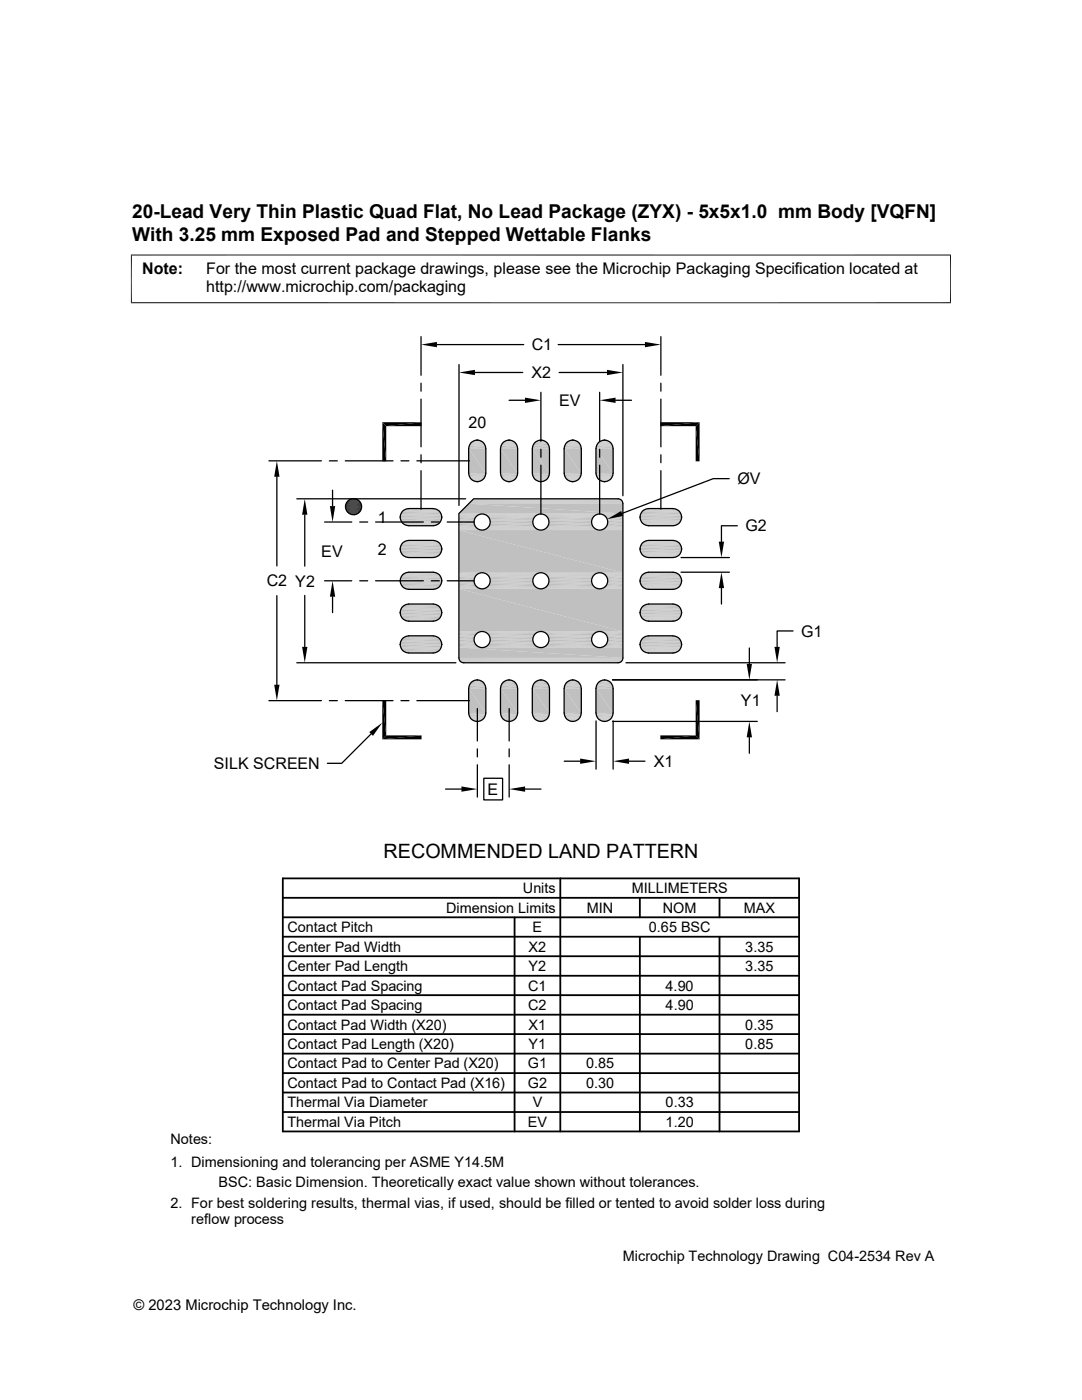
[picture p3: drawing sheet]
<svg xmlns="http://www.w3.org/2000/svg" width="216mm" height="279mm" viewBox="0 0 216 279" stroke-linecap="round" stroke-linejoin="round" font-family="sans-serif">
<g fill="#c0c0c0">
<path d="M95 87.9h.5z"/>
<path d="M101.3 87.9h.6z"/>
<path d="M107.7 87.9h.5z"/>
<path d="M114 87.9h.6z"/>
<path d="M120.4 87.9h.5z"/>
<path d="M120.3 87.9h.6z"/>
<path d="M113.9 87.9h.7z"/>
<path d="M107.6 87.9h.7z"/>
<path d="M107.7 87.9h.6z"/>
<path d="M101.2 87.9h.7z"/>
<path d="M94.9 87.9h.6z"/>
<path d="M120.1 87.9h1.1z"/>
<path d="M120.3 87.9h.9z"/>
<path d="M113.7 87.9h1.2z"/>
<path d="M113.9 87.9h1z"/>
<path d="M101 87.9h1.2z"/>
<path d="M101.2 87.9h1z"/>
<path d="M94.7 87.9h1.1z"/>
<path d="M94.9 87.9h.9z"/>
<path d="M120 88h1.3z"/>
<path d="M120.1 87.9l1.2 .1z"/>
<path d="M113.6 88h1.3z"/>
<path d="M113.7 87.9l1.2 .1z"/>
<path d="M107.3 88l.3-.1 1 .1z"/>
<path d="M107.6 87.9l1 .1z"/>
<path d="M100.9 88h1.3z"/>
<path d="M101 87.9l1.2 .1z"/>
<path d="M94.6 88h1.3z"/>
<path d="M94.7 87.9l1.2 .1z"/>
<path d="M119.8 88.1h1.7z"/>
<path d="M120 88l1.5 .1z"/>
<path d="M113.4 88.1h1.7z"/>
<path d="M113.6 88l1.5 .1z"/>
<path d="M100.7 88.1h1.7z"/>
<path d="M100.9 88l1.5 .1z"/>
<path d="M94.4 88.1h1.7z"/>
<path d="M94.6 88l1.5 .1z"/>
<path d="M119.7 88.1h1.9z"/>
<path d="M119.8 88.1h1.8z"/>
<path d="M113.3 88.1h1.9z"/>
<path d="M113.4 88.1h1.8z"/>
<path d="M107 88.1l.3-.1 1.6 .1z"/>
<path d="M107.3 88h1.3l.3 .1z"/>
<path d="M100.6 88.1h1.9z"/>
<path d="M100.7 88.1h1.8z"/>
<path d="M94.3 88.1h1.9z"/>
<path d="M94.4 88.1h1.8z"/>
</g>
<g fill="none" stroke="#c0c0c0" stroke-width=".2">
<path d="M93.6 89.2h3.3M93.6 88.9h3.2M93.7 88.8h3.1M93.8 88.6h2.9M93.8 88.5h2.8M93.9 88.4h2.6M94 88.3h2.4M94.1 88.2h2.2M99.9 89.2h3.4M100 88.9h3.2M100 88.8h3.1M100.1 88.6h3"/>
<path d="M100.2 88.5h2.8M100.3 88.4h2.6M100.4 88.3h2.4M100.5 88.2h2.2M112.6 89.2h3.4M112.7 88.9h3.2M112.7 88.8h3.1M112.8 88.6h3M112.9 88.5h2.8M113 88.4h2.6M113.1 88.3h2.4M113.2 88.2h2.2"/>
<path d="M118.9 89.2h3.4M119 88.9h3.2M119 88.8h3.2M119.1 88.6h3M119.2 88.5h2.8M119.3 88.4h2.6M119.4 88.3h2.4M119.5 88.2h2.2"/>
</g>
<path d="M106.7 88.2h2.4" fill="none" stroke="#c0c0c0" stroke-width=".21"/>
<path d="M106.5 88.5h2.8" fill="none" stroke="#c0c0c0" stroke-width=".25"/>
<path d="M93.5 89.4h3.4M99.9 89.4h3.4M106.3 88.7h3.2M112.6 89.4h3.4M118.9 89.4h3.4" fill="none" stroke="#c0c0c0" stroke-width=".3"/>
<path d="M93.6 89.1h3.3M99.9 89.1h3.4M112.6 89.1h3.4M119 89.1h3.3" fill="none" stroke="#c0c0c0" stroke-width=".23"/>
<path d="M106.3 89h3.3" fill="none" stroke="#c0c0c0" stroke-width=".32"/>
<path d="M106.2 89.4h3.4" fill="none" stroke="#c0c0c0" stroke-width=".34"/>
<g fill="#c0c0c0">
<path d="M118.9 89.5l3.4 4.9h-3.4z"/>
<path d="M118.9 89.5h3.4v4.9z"/>
<path d="M112.6 89.5l3.4 4.9h-3.4z"/>
<path d="M112.6 89.5h3.4v4.9z"/>
<path d="M106.2 89.5l3.4 4.9h-3.4z"/>
<path d="M106.2 89.5h3.4v4.9z"/>
<path d="M99.9 89.5l3.4 4.9h-3.4z"/>
<path d="M99.9 89.5h3.4v4.9z"/>
<path d="M93.5 89.5l3.4 4.9h-3.4z"/>
<path d="M93.5 89.5h3.4v4.9z"/>
</g>
<path d="M93.5 94.6h3.4M99.9 94.6h3.4M106.2 94.6h3.4M112.6 94.6h3.4M118.9 94.6h3.4" fill="none" stroke="#c0c0c0" stroke-width=".3"/>
<g fill="none" stroke="#c0c0c0" stroke-width=".2">
<path d="M93.6 94.7h3.3M93.6 95h3.2M93.7 95.2h3.1M93.8 95.3h2.9M93.8 95.5h2.8M93.9 95.6h2.6M94 95.7h2.4M94.1 95.8h2.2M99.9 94.7h3.4M100 95h3.2M100 95.2h3.1M100.1 95.3h3"/>
<path d="M100.2 95.5h2.8M100.3 95.6h2.6M100.4 95.7h2.4M100.5 95.8h2.2M106.3 94.7h3.3M106.3 95h3.2M106.3 95.2h3.2M106.4 95.3h3M106.5 95.5h2.8M106.6 95.6h2.6M106.7 95.7h2.4M106.8 95.8h2.2"/>
<path d="M112.6 94.7h3.4M112.7 95h3.2M112.7 95.2h3.1M112.8 95.3h3M112.9 95.5h2.8M113 95.6h2.6M113.1 95.7h2.4M113.2 95.8h2.2M118.9 94.7h3.4M119 95h3.2M119 95.2h3.2M119.1 95.3h3"/>
<path d="M119.2 95.5h2.8M119.3 95.6h2.6M119.4 95.7h2.4M119.5 95.8h2.2"/>
</g>
<path d="M93.6 94.9h3.3M99.9 94.9h3.4M106.3 94.9h3.3M112.6 94.9h3.4M119 94.9h3.3" fill="none" stroke="#c0c0c0" stroke-width=".25"/>
<g fill="#c0c0c0">
<path d="M119.7 95.8l1.8 .1z"/>
<path d="M119.7 95.8h1.9z"/>
<path d="M113.3 95.8l1.8 .1z"/>
<path d="M113.3 95.8h1.9z"/>
<path d="M107 95.8l1.8 .1z"/>
<path d="M107 95.8h1.9z"/>
<path d="M100.6 95.8l1.8 .1z"/>
<path d="M100.6 95.8h1.9z"/>
<path d="M94.3 95.8l1.8 .1z"/>
<path d="M94.3 95.8h1.9z"/>
<path d="M119.8 95.9l1.5 .1z"/>
<path d="M119.8 95.9h1.7l-.2 .1z"/>
<path d="M113.4 95.9l1.5 .1z"/>
<path d="M113.4 95.9h1.7l-.2 .1z"/>
<path d="M107.1 95.9l1.5 .1z"/>
<path d="M107.1 95.9h1.7l-.2 .1z"/>
<path d="M100.7 95.9l1.5 .1z"/>
<path d="M100.7 95.9h1.7l-.2 .1z"/>
<path d="M94.4 95.9l1.5 .1z"/>
<path d="M94.4 95.9h1.7l-.2 .1z"/>
<path d="M120 96h1.2z"/>
<path d="M120 96h1.3z"/>
<path d="M113.6 96h1.3z"/>
<path d="M107.3 96h1.2z"/>
<path d="M107.3 96h1.3z"/>
<path d="M100.9 96h1.3z"/>
<path d="M94.6 96h1.2z"/>
<path d="M94.6 96h1.3z"/>
<path d="M120.1 96l.8 .1z"/>
<path d="M120.1 96h1.1z"/>
<path d="M113.7 96l.9 .1z"/>
<path d="M113.7 96h1.2z"/>
<path d="M107.4 96l.8 .1z"/>
<path d="M107.4 96h1.1z"/>
<path d="M101 96l.9 .1z"/>
<path d="M101 96h1.2z"/>
<path d="M94.7 96l.8 .1z"/>
<path d="M94.7 96h1.1z"/>
<path d="M95 96.1h.5z"/>
<path d="M101.3 96.1h.6z"/>
<path d="M107.7 96.1h.5z"/>
<path d="M114 96.1h.6z"/>
<path d="M120.4 96.1h.5z"/>
<path d="M120.3 96.1h.6z"/>
<path d="M113.9 96.1h.7z"/>
<path d="M107.6 96.1h.6z"/>
<path d="M101.2 96.1h.7z"/>
<path d="M94.9 96.1h.6z"/>
</g>
<g fill="none" stroke="#c0c0c0" stroke-width=".2">
<path d="M80.5 104.6h7M80.5 111h7M80.5 117.3h7M80.5 101.8h7M80.5 108.2h7M80.5 114.5h7M80.7 101.7h6.6M80.7 108h6.6M80.7 114.4h6.6M80.7 104.8h6.6M80.7 111.1h6.6M80.7 117.5h6.6"/>
<path d="M81 101.6h6M81 107.9h6M81 114.3h6M81 104.9h6M81 111.2h6M81 117.6h6M81.3 101.5h5.4M81.3 107.9h5.4M81.3 114.2h5.4M81.3 104.9h5.4M81.3 111.3h5.4M81.3 117.6h5.4"/>
<path d="M127.7 103.5h8.3M127.7 109.9h8.3M127.7 116.2h8.3M127.8 103.8h8.1M127.8 110.2h8.1M127.8 116.5h8.1M127.8 110.3h8.1M127.8 116.7h8.1M128 104.1h7.8M128 110.5h7.8M128 116.8h7.8M128 104.2h7.7"/>
<path d="M128 110.6h7.7M128 116.9h7.7M128.1 104.4h7.5M128.1 110.7h7.5M128.1 117.1h7.5M128.2 104.5h7.3M128.2 110.8h7.3M128.2 117.2h7.3M128.3 101.8h7.1M128.3 108.2h7.1M128.3 114.5h7.1M128.3 104.6h7.1"/>
<path d="M128.3 110.9h7.1M128.3 117.3h7.1M128.5 104.7h6.7M128.5 111h6.7M128.5 117.4h6.7M128.6 104.7h6.5M128.6 111.1h6.5M128.6 117.4h6.5M128.6 101.7h6.5M128.6 108h6.5M128.6 114.4h6.5M128.8 104.8h6.1"/>
<path d="M128.8 111.2h6.1M128.8 117.5h6.1M128.8 101.6h6.1M128.8 107.9h6.1M128.8 114.3h6.1M129.1 104.9h5.5M129.1 111.2h5.5M129.1 117.6h5.5M129.1 101.5h5.5M129.1 107.9h5.5M129.1 114.2h5.5M129.2 117.6h5.4"/>
<path d="M80.5 123.7h7M80.5 130h7M80.5 120.9h7M80.5 127.2h7M80.7 120.7h6.6M80.7 127.1h6.6M80.7 123.8h6.6M80.7 130.2h6.6M81 120.6h6M81 127h6M81 123.9h6M81 130.2h6"/>
<path d="M81.3 120.6h5.4M81.3 126.9h5.4M81.3 124h5.4M81.3 130.3h5.4M127.7 122.6h8.3M127.7 128.9h8.3M127.8 122.9h8.1M127.8 129.2h8.1M127.8 123h8.1M127.8 129.4h8.1M128 123.2h7.8M128 129.5h7.8"/>
<path d="M128 123.3h7.7M128 129.6h7.7M128.1 123.4h7.5M128.1 129.8h7.5M128.2 123.5h7.3M128.2 129.9h7.3M128.3 120.9h7.1M128.3 127.2h7.1M128.3 123.6h7.1M128.3 130h7.1M128.5 123.7h6.7M128.5 130.1h6.7"/>
<path d="M128.6 123.8h6.5M128.6 130.1h6.5M128.6 120.7h6.5M128.6 127.1h6.5M128.8 123.9h6.1M128.8 130.2h6.1M128.8 120.6h6.1M128.8 127h6.1M129.1 130.3h5.5M129.1 120.6h5.5M129.1 126.9h5.5M129.2 124h5.4"/>
</g>
<g fill="none" stroke="#c0c0c0" stroke-width=".21">
<path d="M80.2 102h7.6M80.2 108.4h7.6M80.2 114.7h7.6M80.2 104.4h7.6M80.2 110.8h7.6M80.2 117.1h7.6M127.8 104h8.1M128.1 102h7.5M128.1 108.4h7.5M128.1 114.7h7.5M80.2 121.1h7.6M80.2 127.4h7.6"/>
<path d="M80.2 123.5h7.6M80.2 129.8h7.6M128.1 121.1h7.5M128.1 127.4h7.5"/>
</g>
<g fill="none" stroke="#c0c0c0" stroke-width=".25">
<path d="M79.9 110.3h8.2M79.9 116.6h8.2M79.9 108.8h8.2M79.9 115.2h8.2M80.1 110.5h7.8M80.1 116.9h7.8M80.1 102.2h7.8M80.1 108.6h7.8M80.1 114.9h7.8M127.7 103.7h8.3M127.7 110h8.3M127.7 116.4h8.3"/>
<path d="M127.8 108.8h8.1M127.8 115.2h8.1M127.9 102.2h7.9M127.9 108.6h7.9M127.9 114.9h7.9M79.9 123h8.2M79.9 121.5h8.2M80.1 123.2h7.8M80.1 129.6h7.8M80.1 121.3h7.8M127.7 122.7h8.3M127.8 121.5h8.1"/>
<path d="M127.9 121.3h7.9"/>
</g>
<path d="M79.9 102.8h8.2M79.9 103.9h8.2M79.9 102.5h8.2M127.7 102.8h8.3M127.8 102.5h8.1M79.9 129h8.2M79.9 129.3h8.2M79.9 127.9h8.2M127.8 127.9h8.1" fill="none" stroke="#c0c0c0" stroke-width=".28"/>
<g fill="none" stroke="#c0c0c0" stroke-width=".3">
<path d="M79.8 103.1h8.4M79.8 109.4h8.4M79.8 115.8h8.4M79.8 103.4h8.4M79.8 109.7h8.4M79.8 116.1h8.4M79.9 109.1h8.2M79.9 115.5h8.2M79.9 103.7h8.2M79.9 110h8.2M79.9 116.4h8.2M127.7 103.1h8.3"/>
<path d="M127.7 109.4h8.3M127.7 115.8h8.3M127.7 103.4h8.3M127.7 109.7h8.3M127.7 116.1h8.3M127.7 109.1h8.3M127.7 115.5h8.3M79.8 122.1h8.4M79.8 128.5h8.4M79.8 122.4h8.4M79.8 128.8h8.4M79.9 121.8h8.2"/>
<path d="M79.9 128.2h8.2M79.9 122.7h8.2M127.7 122.1h8.3M127.7 128.5h8.3M127.7 122.4h8.3M127.7 128.8h8.3M127.7 121.8h8.3M127.7 128.2h8.3"/>
</g>
<path d="M80.1 104.2h7.8M80.1 127.6h7.8M127.7 129.1h8.3M127.9 127.6h7.9" fill="none" stroke="#c0c0c0" stroke-width=".23"/>
<g fill="#c0c0c0">
<path d="M94.9 135.7h.6z"/>
<path d="M101.3 135.7h.6z"/>
<path d="M107.6 135.7h.6z"/>
<path d="M114 135.7h.6z"/>
<path d="M120.3 135.7h.6z"/>
<path d="M120 135.8h1.2z"/>
<path d="M120.3 135.7l.9 .1z"/>
<path d="M113.7 135.8h1.2z"/>
<path d="M114 135.7l.9 .1z"/>
<path d="M107.3 135.8h1.2z"/>
<path d="M107.6 135.7l.9 .1z"/>
<path d="M101 135.8h1.2z"/>
<path d="M101.3 135.7l.9 .1z"/>
<path d="M94.7 135.8h1.1z"/>
<path d="M94.9 135.7l.9 .1z"/>
<path d="M119.8 135.9l.2-.1 1.5 .1z"/>
<path d="M120 135.8h1.2l.3 .1z"/>
<path d="M113.4 135.9l.3-.1 1.4 .1z"/>
<path d="M113.7 135.8h1.2l.2 .1z"/>
<path d="M107.1 135.9l.2-.1 1.5 .1z"/>
<path d="M107.3 135.8h1.2l.3 .1z"/>
<path d="M100.7 135.9l.3-.1 1.4 .1z"/>
<path d="M101 135.8h1.2l.2 .1z"/>
<path d="M94.4 135.9l.3-.1 1.4 .1z"/>
<path d="M94.7 135.8h1.1l.3 .1z"/>
</g>
<path d="M119.5 136h2.2" fill="none" stroke="#c0c0c0" stroke-width=".2"/>
<path d="M119.8 135.9h1.7l.2 .2z" fill="#c0c0c0"/>
<path d="M113.2 136h2.2" fill="none" stroke="#c0c0c0" stroke-width=".2"/>
<path d="M113.4 135.9h1.7l.3 .2z" fill="#c0c0c0"/>
<path d="M106.8 136h2.2" fill="none" stroke="#c0c0c0" stroke-width=".2"/>
<path d="M107.1 135.9h1.7l.2 .2z" fill="#c0c0c0"/>
<path d="M100.5 136h2.2" fill="none" stroke="#c0c0c0" stroke-width=".2"/>
<path d="M100.7 135.9h1.7l.3 .2z" fill="#c0c0c0"/>
<path d="M94.1 136h2.2" fill="none" stroke="#c0c0c0" stroke-width=".2"/>
<path d="M94.4 135.9h1.7l.2 .2z" fill="#c0c0c0"/>
<path d="M93.9 136.2h2.6M100.3 136.2h2.6M106.6 136.2h2.6M113 136.2h2.6M119.3 136.2h2.6" fill="none" stroke="#c0c0c0" stroke-width=".21"/>
<path d="M93.6 136.7h3.2M93.7 136.4h3M100 136.7h3.2M100.1 136.4h3M106.3 136.7h3.2M106.4 136.4h3M112.7 136.7h3.2M112.8 136.4h3M119 136.7h3.2M119.1 136.4h3" fill="none" stroke="#c0c0c0" stroke-width=".25"/>
<path d="M93.5 137.2h3.4M93.6 136.9h3.3M99.9 137.2h3.4M99.9 136.9h3.4M106.2 137.2h3.4M106.2 136.9h3.4M112.6 137.2h3.4M112.6 136.9h3.4M118.9 137.2h3.4M118.9 136.9h3.4" fill="none" stroke="#c0c0c0" stroke-width=".3"/>
<g fill="#c0c0c0">
<path d="M118.9 137.4l3.4 4.9h-3.4z"/>
<path d="M118.9 137.4h3.4v4.9z"/>
<path d="M112.6 137.4l3.4 4.9h-3.4z"/>
<path d="M112.6 137.4h3.4v4.9z"/>
<path d="M106.2 137.4l3.4 4.9h-3.4z"/>
<path d="M106.2 137.4h3.4v4.9z"/>
<path d="M99.9 137.4l3.4 4.9h-3.4z"/>
<path d="M99.9 137.4h3.4v4.9z"/>
<path d="M93.5 137.4l3.4 4.9h-3.4z"/>
<path d="M93.5 137.4h3.4v4.9z"/>
</g>
<path d="M93.5 142.4h3.4M99.9 142.4h3.4M106.2 142.4h3.4M112.6 142.4h3.4M118.9 142.4h3.4" fill="none" stroke="#c0c0c0" stroke-width=".3"/>
<g fill="none" stroke="#c0c0c0" stroke-width=".2">
<path d="M93.6 142.6h3.3M93.6 142.9h3.2M93.7 143h3.1M93.8 143.2h2.9M93.8 143.3h2.8M93.9 143.4h2.6M94 143.5h2.4M94.1 143.6h2.2M99.9 142.6h3.4M100 142.9h3.2M100 143h3.1M100.1 143.2h3"/>
<path d="M100.2 143.3h2.8M100.3 143.4h2.6M100.4 143.5h2.4M100.5 143.6h2.2M106.3 142.6h3.3M106.3 142.9h3.2M106.3 143h3.2M106.4 143.2h3M106.5 143.3h2.8M106.6 143.4h2.6M106.7 143.5h2.4M106.8 143.6h2.2"/>
<path d="M112.6 142.6h3.4M112.7 142.9h3.2M112.7 143h3.1M112.8 143.2h3M112.9 143.3h2.8M113 143.4h2.6M113.1 143.5h2.4M113.2 143.6h2.2M118.9 142.6h3.4M119 142.9h3.2M119 143h3.2M119.1 143.2h3"/>
<path d="M119.2 143.3h2.8M119.3 143.4h2.6M119.4 143.5h2.4M119.5 143.6h2.2"/>
</g>
<path d="M93.6 142.7h3.3M99.9 142.7h3.4M106.3 142.7h3.3M112.6 142.7h3.4M119 142.7h3.3" fill="none" stroke="#c0c0c0" stroke-width=".23"/>
<g fill="#c0c0c0">
<path d="M119.7 143.7l1.8 .1z"/>
<path d="M119.7 143.7h1.9z"/>
<path d="M113.3 143.7l1.8 .1z"/>
<path d="M113.3 143.7h1.9z"/>
<path d="M107 143.7l1.8 .1z"/>
<path d="M107 143.7h1.9z"/>
<path d="M100.6 143.7l1.8 .1z"/>
<path d="M100.6 143.7h1.9z"/>
<path d="M94.3 143.7l1.8 .1z"/>
<path d="M94.3 143.7h1.9z"/>
<path d="M119.8 143.8h1.5z"/>
<path d="M119.8 143.8h1.7z"/>
<path d="M113.4 143.8h1.5z"/>
<path d="M113.4 143.8h1.7z"/>
<path d="M107.1 143.8h1.5z"/>
<path d="M107.1 143.8h1.7z"/>
<path d="M100.7 143.8h1.5z"/>
<path d="M100.7 143.8h1.7z"/>
<path d="M94.4 143.8h1.5z"/>
<path d="M94.4 143.8h1.7z"/>
<path d="M120 143.8l1.2 .1z"/>
<path d="M120 143.8h1.3z"/>
<path d="M113.6 143.8l1.3 .1z"/>
<path d="M113.6 143.8h1.3z"/>
<path d="M107.3 143.8l1.2 .1z"/>
<path d="M107.3 143.8h1.3z"/>
<path d="M100.9 143.8l1.3 .1z"/>
<path d="M100.9 143.8h1.3z"/>
<path d="M94.6 143.8l1.2 .1z"/>
<path d="M94.6 143.8h1.3z"/>
<path d="M120.1 143.9l.8 .1z"/>
<path d="M120.1 143.9h1.1z"/>
<path d="M113.7 143.9l.9 .1z"/>
<path d="M113.7 143.9h1.2z"/>
<path d="M107.4 143.9l.8 .1z"/>
<path d="M107.4 143.9h1.1z"/>
<path d="M101 143.9l.9 .1z"/>
<path d="M101 143.9h1.2z"/>
<path d="M94.7 143.9l.8 .1z"/>
<path d="M94.7 143.9h1.1z"/>
<path d="M95 144h.5z"/>
<path d="M101.3 144h.6z"/>
<path d="M107.7 144h.5z"/>
<path d="M114 144h.6z"/>
<path d="M120.4 144h.5z"/>
<path d="M120.3 144h.6z"/>
<path d="M113.9 144h.7z"/>
<path d="M107.6 144h.6z"/>
<path d="M101.2 144h.7z"/>
<path d="M94.9 144h.6z"/>
</g>
<path d="M94 100h30.2M94.1 99.8h30M94.3 99.7h29.6M94.4 99.6h29.4M94.4 99.6h29.2M93.5 100.4h30.8M93.7 100.3h30.6M93.9 100.1h30.3" fill="none" stroke="#c0c0c0" stroke-width=".2"/>
<g fill="#c0c0c0">
<path d="M93.5 100.5l30.8 2h-32.7z"/>
<path d="M93.5 100.5h30.8v2z"/>
</g>
<g fill="none" stroke="#c0c0c0" stroke-width=".2">
<path d="M91.6 102.5h32.7M91.6 102.6h4.5M91.6 102.7h4.2M91.6 102.8h3.9M91.6 103h3.6M91.6 105.4h3.6M91.6 105.5h3.9M91.6 105.7h4.2M91.6 105.8h4.5M96.4 105.8h11.4M96.4 102.6h11.4M96.6 105.7h10.9"/>
<path d="M96.6 102.7h10.9M96.9 102.8h10.3M96.9 105.5h10.3M97.2 103h9.8M97.2 105.4h9.8M108.1 102.6h11.4M108.1 105.8h11.4M108.4 105.7h10.8M108.4 102.7h10.8M108.6 102.8h10.3M108.6 105.5h10.3M108.9 105.4h9.8"/>
<path d="M108.9 103h9.8M119.8 105.8h4.5M119.8 102.6h4.5M120.1 105.7h4.2M120.1 102.7h4.2M120.4 102.8h3.9M120.4 105.5h3.9M120.6 103h3.7M120.6 105.4h3.7"/>
</g>
<path d="M91.6 103.2h3.4M97.4 103.2h9.3M109.1 103.2h9.3M120.8 103.2h3.5" fill="none" stroke="#c0c0c0" stroke-width=".23"/>
<path d="M91.6 103.5h3.2M91.6 103.7h3.1M97.6 103.5h9M97.7 103.7h8.7M109.3 103.5h9M109.4 103.7h8.8M121 103.5h3.3M121.2 103.7h3.1" fill="none" stroke="#c0c0c0" stroke-width=".28"/>
<path d="M91.6 104h3M91.6 104.3h3M91.6 104.6h3.1M97.7 104.6h8.7M97.8 104.3h8.5M97.8 104h8.5M109.4 104.6h8.8M109.5 104.3h8.6M109.5 104h8.6M121.2 104.6h3.1M121.2 104.3h3.1M121.2 104h3.1" fill="none" stroke="#c0c0c0" stroke-width=".3"/>
<path d="M91.6 104.9h3.2M91.6 105.2h3.4M97.4 105.2h9.3M97.6 104.9h9M109.1 105.2h9.3M109.3 104.9h9M120.8 105.2h3.5M121 104.9h3.3" fill="none" stroke="#c0c0c0" stroke-width=".25"/>
<g fill="#c0c0c0">
<path d="M91.6 105.8l32.7 8.5h-32.7z"/>
<path d="M91.6 105.8h32.7v8.5z"/>
</g>
<g fill="none" stroke="#c0c0c0" stroke-width=".2">
<path d="M91.6 114.3h4.5M91.6 114.4h4.2M91.6 114.5h3.9M91.6 117.3h3.9M91.6 117.4h4.2M91.6 117.5h4.5M96.4 117.5h11.4M96.4 114.3h11.4M96.6 117.4h10.9M96.6 114.4h10.9M96.9 114.5h10.3M96.9 117.3h10.3"/>
<path d="M108.1 114.3h11.4M108.1 117.5h11.4M108.4 117.4h10.8M108.4 114.4h10.8M108.6 114.5h10.3M108.6 117.3h10.3M119.8 117.5h4.5M119.8 114.3h4.5M120.1 117.4h4.2M120.1 114.4h4.2M120.4 114.5h3.9M120.4 117.3h3.9"/>
</g>
<path d="M91.6 114.7h3.6M91.6 117.1h3.6M97.2 114.7h9.8M97.2 117.1h9.8M108.9 117.1h9.8M108.9 114.7h9.8M120.6 114.7h3.7M120.6 117.1h3.7" fill="none" stroke="#c0c0c0" stroke-width=".21"/>
<path d="M91.6 114.9h3.4M91.6 116.9h3.4M97.4 114.9h9.3M97.4 116.9h9.3M109.1 114.9h9.3M109.1 116.9h9.3M120.8 116.9h3.5M120.8 114.9h3.5" fill="none" stroke="#c0c0c0" stroke-width=".23"/>
<path d="M91.6 115.2h3.2M91.6 116.6h3.2M97.6 116.6h9M97.6 115.2h9M109.3 115.2h9M109.3 116.6h9M121 115.2h3.3M121 116.6h3.3" fill="none" stroke="#c0c0c0" stroke-width=".25"/>
<g fill="none" stroke="#c0c0c0" stroke-width=".3">
<path d="M91.6 115.5h3.1M91.6 115.8h3M91.6 116.1h3M91.6 116.4h3.1M97.7 115.5h8.7M97.7 116.4h8.7M97.8 116.1h8.5M97.8 115.8h8.5M109.4 116.4h8.8M109.4 115.5h8.8M109.5 116.1h8.6M109.5 115.8h8.6"/>
<path d="M121.2 116.4h3.1M121.2 115.5h3.1M121.2 116.1h3.1M121.2 115.8h3.1"/>
</g>
<g fill="#c0c0c0">
<path d="M91.6 117.5l32.7 8.5h-32.7z"/>
<path d="M91.6 117.5h32.7v8.5z"/>
</g>
<g fill="none" stroke="#c0c0c0" stroke-width=".2">
<path d="M91.6 126h4.5M91.6 126.1h4.2M91.6 126.3h3.9M91.6 126.4h3.6M91.6 128.8h3.6M91.6 129h3.9M91.6 129.1h4.2M91.6 129.2h4.5M96.4 129.2h11.4M96.4 126h11.4M96.6 129.1h10.9M96.6 126.1h10.9"/>
<path d="M96.9 126.3h10.3M96.9 129h10.3M97.2 126.4h9.8M97.2 128.8h9.8M108.1 126h11.4M108.1 129.2h11.4M108.4 129.1h10.8M108.4 126.1h10.8M108.6 126.3h10.3M108.6 129h10.3M108.9 128.8h9.8M108.9 126.4h9.8"/>
<path d="M119.8 129.2h4.5M119.8 126h4.5M120.1 129.1h4.2M120.1 126.1h4.2M120.4 126.3h3.9M120.4 129h3.9M120.6 126.4h3.7M120.6 128.8h3.7"/>
</g>
<path d="M91.6 126.7h3.4M91.6 126.9h3.2M97.4 126.7h9.3M97.6 126.9h9M109.1 126.7h9.3M109.3 126.9h9M120.8 126.7h3.5M121 126.9h3.3" fill="none" stroke="#c0c0c0" stroke-width=".25"/>
<path d="M91.6 127.2h3.1M91.6 127.5h3M91.6 127.8h3M97.7 127.2h8.7M97.8 127.8h8.5M97.8 127.5h8.5M109.4 127.2h8.8M109.5 127.8h8.6M109.5 127.5h8.6M121.2 127.2h3.1M121.2 127.8h3.1M121.2 127.5h3.1" fill="none" stroke="#c0c0c0" stroke-width=".3"/>
<path d="M91.6 128.1h3.1M91.6 128.3h3.2M97.6 128.3h9M97.7 128.1h8.7M109.3 128.3h9M109.4 128.1h8.8M121 128.3h3.3M121.2 128.1h3.1" fill="none" stroke="#c0c0c0" stroke-width=".28"/>
<path d="M91.6 128.6h3.4M97.4 128.6h9.3M109.1 128.6h9.3M120.8 128.6h3.5" fill="none" stroke="#c0c0c0" stroke-width=".23"/>
<g fill="#c0c0c0">
<path d="M91.6 129.2l32.7 2.1h-32.7z"/>
<path d="M91.6 129.2h32.7v2.1z"/>
</g>
<path d="M91.6 131.4h32.7M91.6 131.5h32.7M91.6 131.7h32.6M91.7 131.8h32.5M91.8 132h32.3M91.9 132.1h32M92.1 132.2h31.7M92.2 132.2h31.4" fill="none" stroke="#c0c0c0" stroke-width=".2"/>
<g fill="none" stroke="#000" stroke-width=".25">
<path d="M84 67.2v7.7M84 76.5v1.6M84 79.7v9.5M87.2 68.8h17.3M91.6 72.7v28.2M94.8 74.3h9.5M101.6 79.9h3.2M107.9 78.3v9.8M111.4 68.8h17.3M111.6 74.3h9.5M119.7 78.3v9.8M122.8 79.9h3.2"/>
<path d="M124.3 72.7v26.2M131.9 67.2v7.7M131.9 76.5v1.6M131.9 79.7v9.5M53.7 92h10.4M55.2 95.1v17.8M59.2 99.5h33.7M65.7 92h1.6M66.4 97.8v3.2M68.9 92h9.5M80 92h1.6M83.2 92h10.5"/>
<path d="M84 90.8v1.6M84 93.9v7.7M94 88.3a1.7 1.7 0 0 1 1.9-.3 1.7 1.7 0 0 1 1 1.5v4.9a1.71 1.71 0 0 1-1.7 1.7 1.71 1.71 0 0 1-1.7-1.7l.1-5.1zM94.5 99.5h28.8a.94 .94 0 0 1 1 1v30.8a.94 .94 0 0 1-1 1h-30.8a.94 .94 0 0 1-.9-1v-28.8zM95.2 96.1h.1M95.2 87.8h.1M101.6 96.1h.1M101.6 87.8h.1M103.3 89.5a1.69 1.69 0 0 0-1.7-1.7 1.69 1.69 0 0 0-1.7 1.7v4.9a1.7 1.7 0 0 0 1.7 1.7M103.3 94.4a1.66 1.66 0 0 1-1.7 1.7M103.3 89.5v4.9M106.2 89.5v4.9"/>
<path d="M106.2 89.5a1.69 1.69 0 0 1 1.7-1.7 1.69 1.69 0 0 1 1.7 1.7v4.9a1.7 1.7 0 0 1-1.7 1.7M106.2 94.4a1.66 1.66 0 0 0 1.7 1.7M107.9 96.1h.1M107.9 87.8h.1M107.9 89.7v1.5M107.9 92.8v9.8M113.1 88.3a1.7 1.7 0 0 1 1.8-.3 1.7 1.7 0 0 1 1.1 1.5v4.9a1.71 1.71 0 0 1-1.7 1.7 1.71 1.71 0 0 1-1.7-1.7v-5.1zM114.3 96.1h.1M114.3 87.8h.1M119.7 89.7v1.5M119.7 92.8v9.8M120.6 96.1h.1"/>
<path d="M120.6 87.8h.1M122.3 89.5a1.69 1.69 0 0 0-1.7-1.7 1.69 1.69 0 0 0-1.7 1.7v4.9a1.7 1.7 0 0 0 1.7 1.7M122.3 94.4a1.66 1.66 0 0 1-1.7 1.7M122.3 89.5v4.9M131.9 90.8v1.6M131.9 93.9v7.7M145.5 95.5h-3.2l-18.2 7M55.2 118.9v17.8M60.8 102.7v10.3M60.8 118.8v10.3M64.8 115.9h5.4M64.8 104.2h5.4"/>
<path d="M66.4 119.1v3.2M71.8 115.9h1.6M71.8 104.2h1.6M75 115.9h9.5M75 104.2h9.5M79.8 109.6h.1M79.8 103.2h.1M79.9 109.6a1.66 1.66 0 0 0 1.7 1.7M81.6 114.2a1.69 1.69 0 0 0-1.7 1.7 1.69 1.69 0 0 0 1.7 1.7M81.6 117.6h4.8M81.6 111.3h4.8M81.6 114.2h4.8"/>
<path d="M86.1 115.9h1.6M86.1 104.2h1.6M86.4 114.2a1.66 1.66 0 0 1 1.7 1.7M88.1 103.2a1.7 1.7 0 0 1-1.7 1.7h-4.8a1.66 1.66 0 0 1-1.7-1.7M88.1 109.6a1.66 1.66 0 0 1-1.7 1.7M88.1 115.9a1.66 1.66 0 0 1-1.7 1.7M88.1 103.2a1.66 1.66 0 0 0-1.7-1.7h-4.8a1.7 1.7 0 0 0-1.7 1.7M88.1 109.6a1.66 1.66 0 0 0-1.7-1.7l-4.8-.1a1.7 1.7 0 0 0-1.7 1.8M88.2 115.9h.1M88.2 109.6h.1M88.2 103.2h.1M89.2 115.9h5.4"/>
<path d="M89.2 104.2h5.4M127.7 115.9h.1M127.7 109.6h.1M127.7 103.2h.1M127.7 109.6a1.7 1.7 0 0 1 1.7-1.8l4.9 .1a1.69 1.69 0 0 1 1.7 1.7 1.69 1.69 0 0 1-1.7 1.7M127.7 115.9a1.66 1.66 0 0 0 1.7 1.7M127.7 109.6a1.66 1.66 0 0 0 1.7 1.7M128.2 102l.7-.4 .5-.1h4.9a1.69 1.69 0 0 1 1.7 1.7 1.69 1.69 0 0 1-1.7 1.7h-4.9a1.73 1.73 0 0 1-1.5-1 1.73 1.73 0 0 1 .3-1.9zM129.4 114.2a1.66 1.66 0 0 0-1.7 1.7M129.4 117.6h4.9M129.4 111.3h4.9M129.4 114.2h4.9"/>
<path d="M134.3 114.2a1.69 1.69 0 0 1 1.7 1.7 1.69 1.69 0 0 1-1.7 1.7M135.9 114.2h9.6M135.9 111.3h9.6M136 115.9h.1M136 109.6h.1M136 103.2h.1M144 117.4v3.1M147.1 104.9h-3.1v3.2M53.7 139.8h10.4M59.2 132.3h31.8M65.7 139.8h1.6M68.9 139.8h9.5"/>
<path d="M79.8 128.6h.1M79.8 122.3h.1M80 139.8h1.6M81.6 120.6a1.66 1.66 0 0 0-1.7 1.7M81.6 120.5h4.8M83.2 139.8h10.5M86.4 120.6a1.66 1.66 0 0 1 1.7 1.7M88.1 122.3a1.7 1.7 0 0 1-1.7 1.7h-4.8a1.66 1.66 0 0 1-1.7-1.7M88.1 128.6a1.7 1.7 0 0 1-1.7 1.7h-4.8a1.66 1.66 0 0 1-1.7-1.7M88.1 128.6a1.66 1.66 0 0 0-1.7-1.7h-4.8a1.7 1.7 0 0 0-1.7 1.7M88.2 128.6h.1M88.2 122.3h.1"/>
<path d="M94 136.2a1.72 1.72 0 0 1 1.9-.4 1.72 1.72 0 0 1 1 1.6v4.9a1.69 1.69 0 0 1-1.7 1.7 1.69 1.69 0 0 1-1.7-1.7v-4.9l.1-.5zM95.2 135.7h.1M101.6 135.7a1.66 1.66 0 0 1 1.7 1.7M101.6 135.7a1.7 1.7 0 0 0-1.7 1.7v4.9a1.69 1.69 0 0 0 1.7 1.7 1.69 1.69 0 0 0 1.7-1.7M101.6 135.7h.1M103.3 137.4v4.9M106.2 137.4v4.9M107.9 135.7a1.7 1.7 0 0 1 1.7 1.7v4.9a1.69 1.69 0 0 1-1.7 1.7 1.69 1.69 0 0 1-1.7-1.7M107.9 135.7a1.66 1.66 0 0 0-1.7 1.7M107.9 135.7h.1M113.1 136.2a1.72 1.72 0 0 1 1.8-.4 1.72 1.72 0 0 1 1.1 1.6v4.9a1.69 1.69 0 0 1-1.7 1.7 1.69 1.69 0 0 1-1.7-1.7v-4.9l.1-.5zM114.3 135.7h.1"/>
<path d="M120.6 135.7a1.66 1.66 0 0 1 1.7 1.7M120.6 135.7a1.7 1.7 0 0 0-1.7 1.7v4.9a1.69 1.69 0 0 0 1.7 1.7 1.69 1.69 0 0 0 1.7-1.7M120.6 135.7h.1M122.2 135.7h34.5M122.3 137.4v4.9M124.9 132.3h31.8M127.7 128.6h.1M127.7 122.3h.1M128.2 127.4l.7-.4 .5-.1h4.9a1.69 1.69 0 0 1 1.7 1.7 1.69 1.69 0 0 1-1.7 1.7h-4.9a1.73 1.73 0 0 1-1.5-1 1.73 1.73 0 0 1 .3-1.9zM129.4 120.6a1.66 1.66 0 0 0-1.7 1.7M129.4 120.5h4.9M134.3 120.6a1.69 1.69 0 0 1 1.7 1.7 1.69 1.69 0 0 1-1.7 1.7h-4.9a1.7 1.7 0 0 1-1.7-1.7"/>
<path d="M136 128.6h.1M136 122.3h.1M149.5 129.3v3.2M155.1 138.9v3.1M158.2 125.9h-3.1v3.2M74 146.5l-5.8 5.8h-2.9M88.9 157.5h3.2M95.2 144h.1M95.2 141.4v6.5M95.2 149.5v1.5M95.2 152.6v6.5M96.5 155.3h3.8v4.3h-3.8z"/>
<path d="M101.6 144h.1M101.6 141.4v6.5M101.6 149.5v1.5M101.6 152.6v6.5M104.8 157.5h3.1M107.9 144h.1M112.6 151.9h3.2M114.3 144h.1M118.9 143.9v9.6M120.6 144h.1M122.2 144h28.9M122.3 143.9v9.6"/>
<path d="M125.5 151.9h3.2M149.5 147.2v3.1"/>
<circle cx="70.5" cy="101.1" r="1.61"/>
<circle cx="96.2" cy="115.9" r="1.61"/>
<circle cx="96.2" cy="104.2" r="1.61"/>
<circle cx="107.9" cy="104.2" r="1.61"/>
<circle cx="107.9" cy="115.9" r="1.61"/>
<circle cx="119.7" cy="104.2" r="1.61"/>
<circle cx="119.7" cy="115.9" r="1.61"/>
<circle cx="96.2" cy="127.6" r="1.61"/>
<circle cx="107.9" cy="127.6" r="1.61"/>
<circle cx="119.7" cy="127.6" r="1.61"/>
</g>
<g fill="none" stroke="#000" stroke-width=".36">
<path d="M56.4 179.2h103M56.4 175.3h103v50.5h-103zM111.8 175.3v50.5M127.7 179.2v3.9M143.6 179.2v3.9M56.4 183.1h103M56.4 190.8h103M56.4 186.9h103M56.4 194.7h103M56.4 198.6h103M102.7 183.1v42.7M127.7 186.9v38.9"/>
<path d="M143.6 186.9v38.9M56.4 202.5h103M56.4 206.4h103M56.4 218h103M56.4 210.3h103M56.4 214.2h103M56.4 221.9h103"/>
</g>
<g fill="#000">
<path d="M84 68.8l3.2-.6v1.1zM91.6 74.3l3.2-.5v1.1zM104.8 79.4l3.1 .5-3.1 .5zM121.1 73.8l3.2 .5-3.2 .6zM119.7 79.9l3.1-.5v1zM128.7 68.2l3.2 .6-3.2 .5zM55.2 92l.6 3.1h-1.1zM69.6 99.8l2 .1zM69.6 99.8h1.9zM69.7 99.7l1.8 .1zM69.7 99.7h1.7zM69.9 99.7h1.5z"/>
<path d="M69.9 99.7h1.3zM70 99.6l1.2 .1zM70 99.6h1.1zM70.2 99.5l.9 .1zM70.2 99.5h.7zM70.3 99.5h.6zM70.3 99.5h.4zM76.3 84.3l.8 7.8h-.8zM76.3 84.3h7.8l-7 .7zM76.3 84.3l.8 .7v7.1zM77.1 85l7-.7v.7zM138.8 85l.8 7.1h-.8z"/>
<path d="M131.8 85l7.8-.7-.8 .7zM138.8 85l.8-.7v7.8zM131.8 84.3h7.8l-7.8 .7zM60.8 99.5l.5 3.2h-1zM65.8 101h1.1l-.5 3.2zM66.4 115.9l.5 3.2h-1.1zM69.5 102.4h2zM69.6 102.4l1.8 .1zM69.6 102.4h1.9zM69.7 102.5l1.5 .1zM69.7 102.5h1.7zM69.9 102.6l1.2 .1z"/>
<path d="M69.9 102.6h1.3zM70 102.7h.9zM70 102.7h1.1zM70.2 102.7h.5zM70.2 102.7h.7zM70.3 102.7h.4zM121.2 103.6l2.8-1.6 .3 1zM144 114.2l.5 3.2h-1.1zM143.4 108.1h1.1l-.5 3.2zM54.7 136.7h1.1l-.6 3.1zM60.3 129.1h1l-.5 3.2zM76.3 139.7l.8 7.1-.8 .8z"/>
<path d="M76.3 139.7h.8v7.1zM138.8 139.7l.8 7.9-.8-.8zM138.8 139.7h.8v7.9zM149 132.5h1.1l-.6 3.2zM155.1 135.7l.5 3.2h-1.1zM154.5 129.1h1.1l-.5 3.2zM73.7 146.1l2.6-1.9-1.9 2.7zM76.3 147.6l7.8-.8v.8zM76.3 147.6l.8-.8h7zM92.1 157l3.1 .5-3.1 .5zM101.6 157.5l3.2-.5v1zM115.8 151.4l3.1 .5-3.1 .5z"/>
<path d="M122.3 151.9l3.2-.5v1zM131.8 146.8h7l-7 .8zM131.8 147.6l7-.8 .8 .8zM149.5 144l.6 3.2h-1.1z"/>
</g>
<g fill="none" stroke="#000" stroke-width=".2">
<path d="M26.1 50.9h163.7M26.2 50.8v9.7M189.7 50.8v9.7M26.1 60.4h163.7M69.4 99.9h2.3M69.5 99.8h2.1M68.9 100.9h3.3M68.9 101h3.3M68.9 101.2h3.3M68.9 101.4h3.3M69 100.7h3.1M69 101.5h3.1"/>
<path d="M69 101.7h3.1M69 100.6h3.1M69 100.4h3.1M69 101.8h3.1M69.1 101.9h2.9M69.1 100.3h2.9M69.2 102.1h2.7M69.2 100.2h2.7M69.3 100.1h2.5M69.3 102.2h2.5M69.4 102.3h2.3M69.5 102.4h2.1"/>
</g>
<text font-size="3.9" x="76.5" y="171.2">RECOMMENDED LAND PATTERN</text>
<g font-size="3.8">
<text x="26.4" y="43.5">20-Lead Very Thin Plastic Quad Flat, No Lead Package (ZYX) - 5x5x1.0 mm Body [VQFN]</text>
<text x="26.4" y="48.1">With 3.25 mm Exposed Pad and Stepped Wettable Flanks</text>
</g>
<g font-size="3.2">
<text x="28.4" y="54.7">Note:</text>
<text x="41.1" y="58.3">http://www.microchip.com/packaging</text>
<text x="41.1" y="54.7">For the most current package drawings, please see the Microchip Packaging Specification located at</text>
<text x="106.1" y="69.9">C1</text>
<text x="106.1" y="75.5">X2</text>
<text x="111.5" y="81">EV</text>
<text x="93.5" y="85.4">20</text>
<text x="147.2" y="96.6">ØV</text>
<text x="75.4" y="104.4">1</text>
<text x="148.7" y="106">G2</text>
<text x="64.1" y="111.2">EV</text>
<text x="75.4" y="110.7">2</text>
<text x="53.2" y="117">C2 Y2</text>
<text x="159.9" y="127">G1</text>
<text x="147.8" y="141">Y1</text>
<text x="42.7" y="153.5">SILK SCREEN</text>
<text x="130.5" y="153.1">X1</text>
<text x="97.3" y="158.6">E</text>
</g>
<g font-size="2.9">
<text x="104.3" y="178.3">Units</text>
<text x="126" y="178.3">MILLIMETERS</text>
<text x="89" y="182.2">Dimension Limits</text>
<text x="117.1" y="182.2">MIN</text>
<text x="132.3" y="182.2">NOM</text>
<text x="148.4" y="182.2">MAX</text>
<text x="57.3" y="189.9">Center Pad Width</text>
<text x="57.3" y="186">Contact Pitch</text>
<text x="105.5" y="189.9">X2</text>
<text x="106.3" y="186">E</text>
<text x="129.5" y="186">0.65 BSC</text>
<text x="148.7" y="189.9">3.35</text>
<text x="57.3" y="193.8">Center Pad Length</text>
<text x="57.3" y="197.7">Contact Pad Spacing</text>
<text x="105.4" y="197.7">C1</text>
<text x="105.5" y="193.8">Y2</text>
<text x="132.8" y="197.7">4.90</text>
<text x="148.7" y="193.8">3.35</text>
<text x="57.3" y="201.6">Contact Pad Spacing</text>
<text x="105.4" y="201.6">C2</text>
<text x="132.8" y="201.6">4.90</text>
<text x="57.3" y="209.4">Contact Pad Length (X20)</text>
<text x="57.3" y="205.5">Contact Pad Width (X20)</text>
<text x="105.5" y="209.4">Y1</text>
<text x="105.5" y="205.5">X1</text>
<text x="148.7" y="209.4">0.85</text>
<text x="148.7" y="205.5">0.35</text>
<text x="57.3" y="213.2">Contact Pad to Center Pad (X20)</text>
<text x="105.3" y="213.2">G1</text>
<text x="116.9" y="213.2">0.85</text>
<text x="57.3" y="217.1">Contact Pad to Contact Pad (X16)</text>
<text x="57.3" y="221">Thermal Via Diameter</text>
<text x="105.3" y="217.1">G2</text>
<text x="106.3" y="221">V</text>
<text x="116.9" y="217.1">0.30</text>
<text x="132.8" y="221">0.33</text>
<text x="57.3" y="224.9">Thermal Via Pitch</text>
<text x="105.3" y="224.9">EV</text>
<text x="132.8" y="224.9">1.20</text>
<text x="34" y="228.3">Notes:</text>
<text x="34" y="232.9">1. Dimensioning and tolerancing per ASME Y14.5M</text>
<text x="43.6" y="237">BSC: Basic Dimension. Theoretically exact value shown without tolerances.</text>
<text x="34" y="241">2. For best soldering results, thermal vias, if used, should be filled or tented to avoid solder loss during</text>
<text x="38.1" y="244.3">reflow process</text>
<text x="124.3" y="251.7">Microchip Technology Drawing C04-2534 Rev A</text>
<text x="26.6" y="261.3">© 2023 Microchip Technology Inc.</text>
</g>
</svg>
